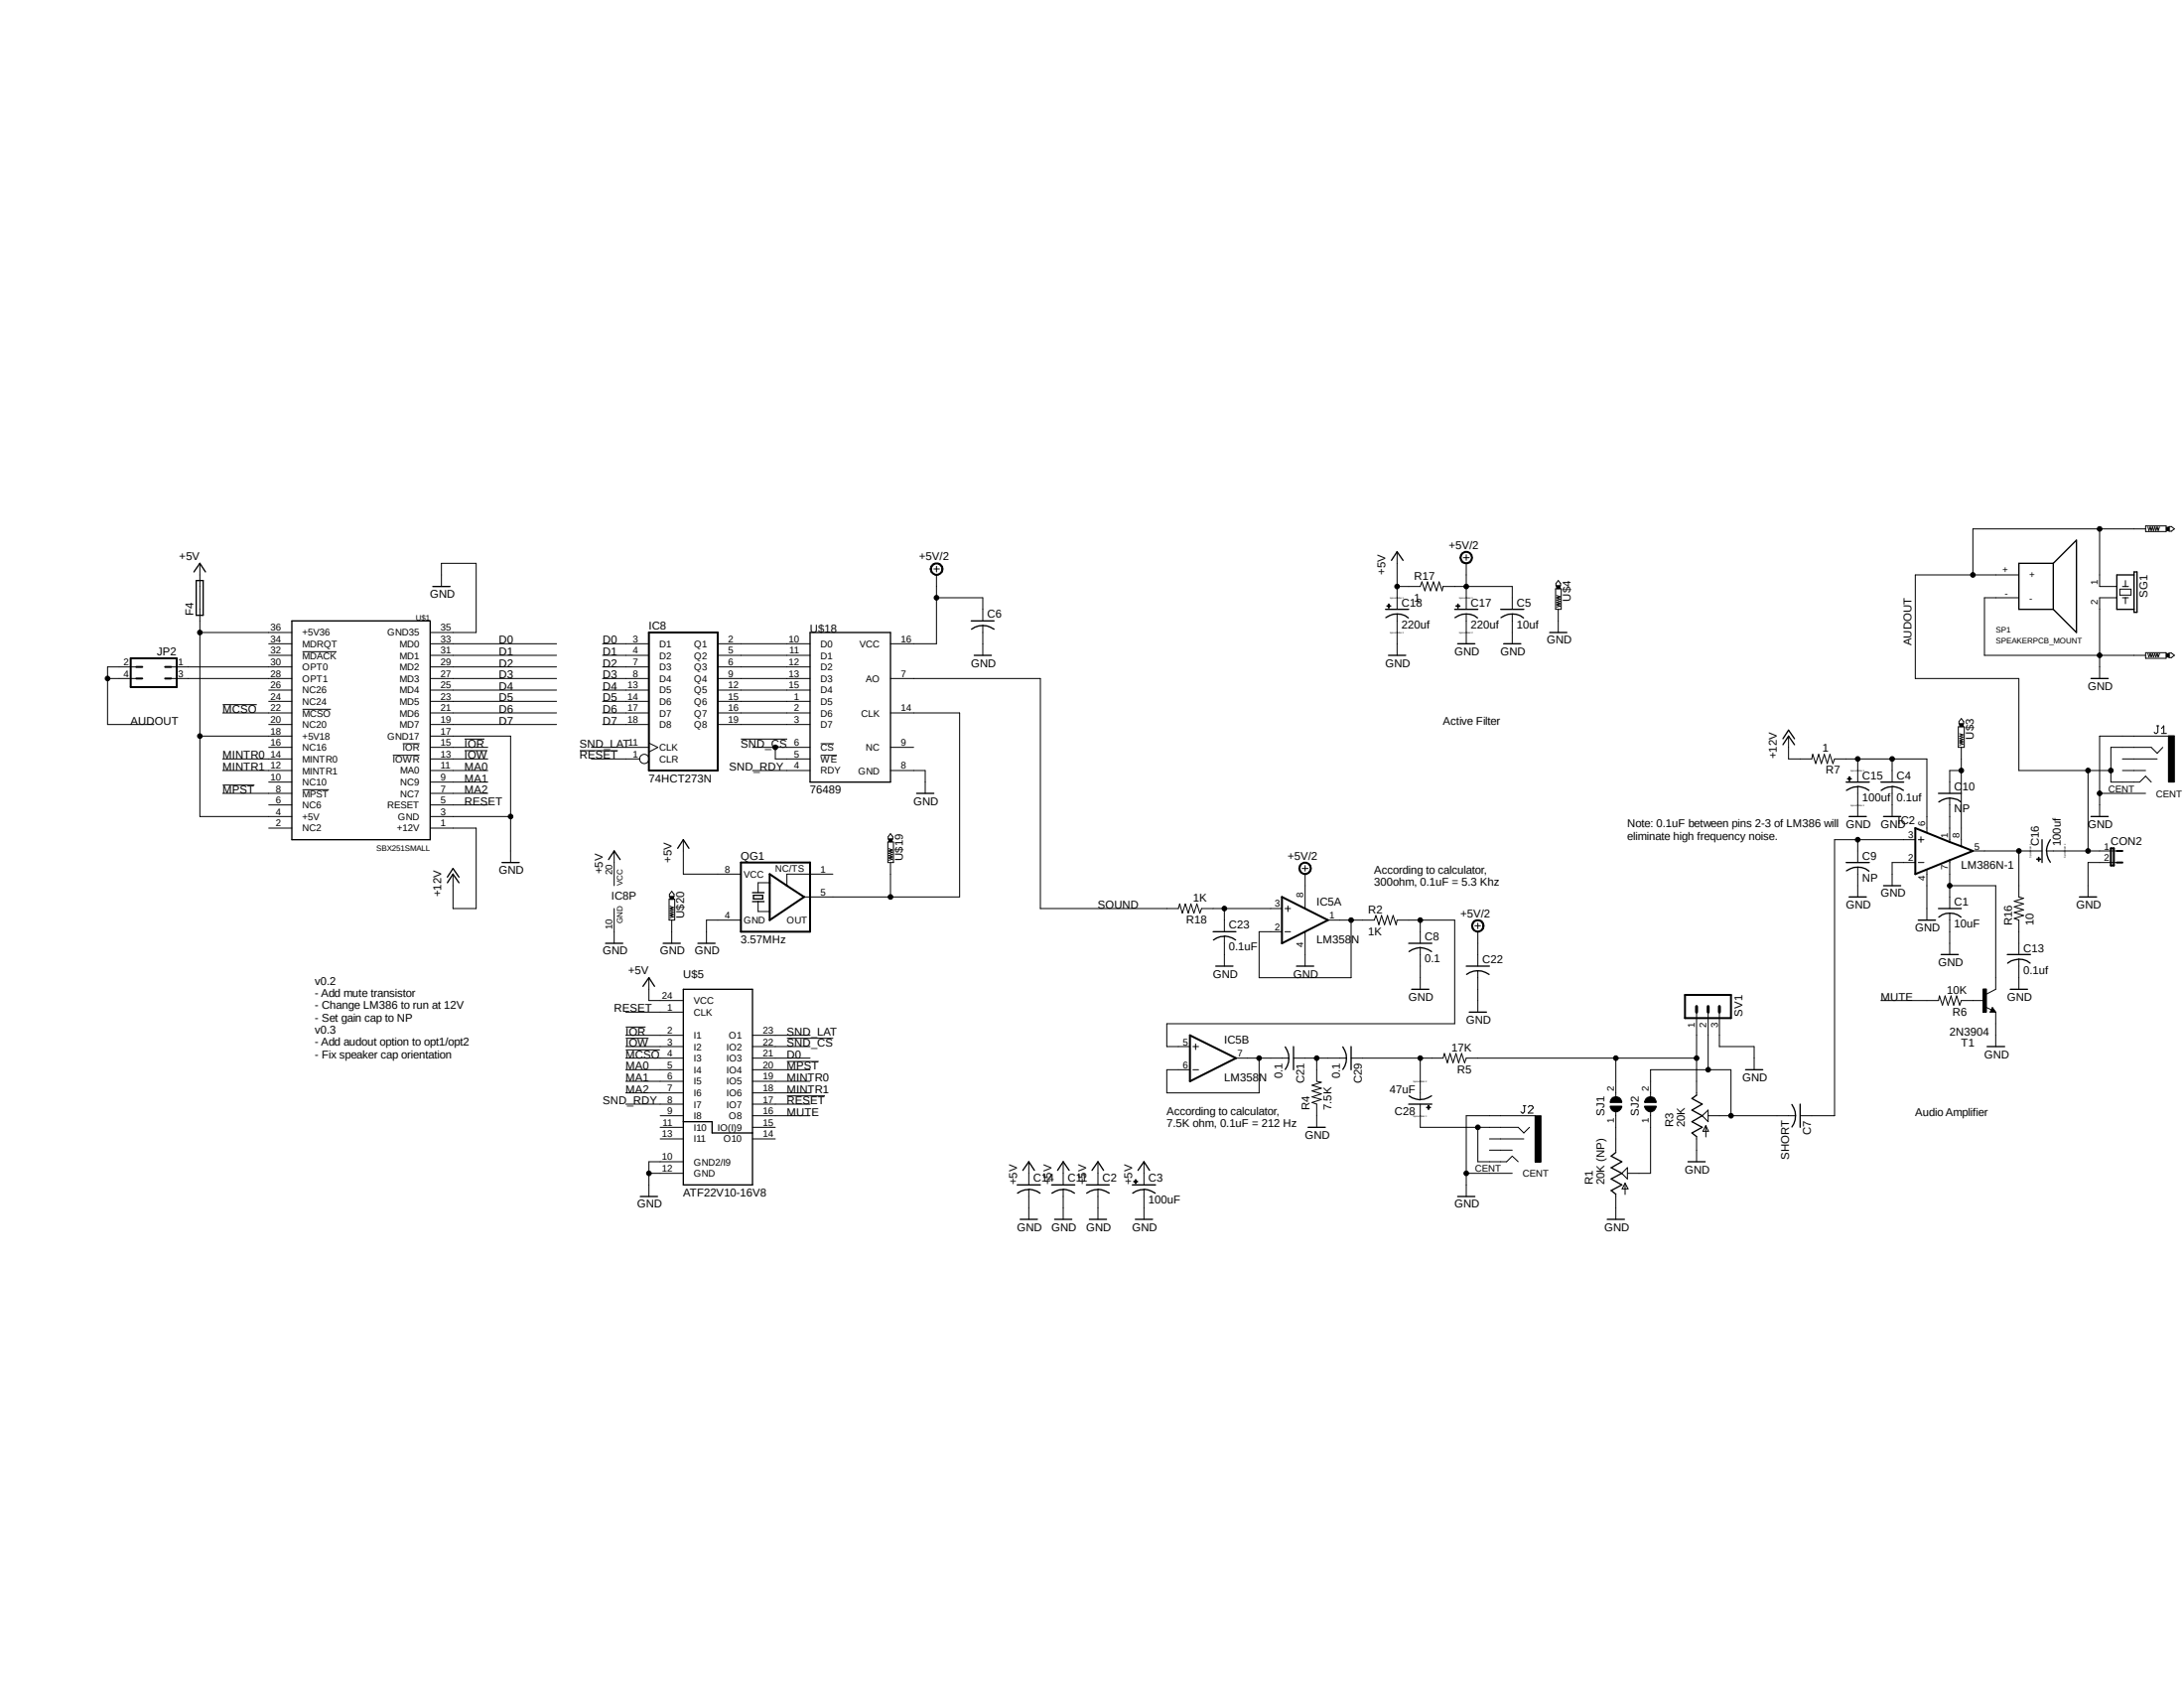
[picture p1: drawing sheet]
<svg xmlns="http://www.w3.org/2000/svg" width="279mm" height="216mm" viewBox="0 0 279 216" stroke-linecap="round" stroke-linejoin="round" font-family="sans-serif">
<path d="M12.7 66.5l266.7 91.3M279.4 66.5l-266.7 91.3" fill="none" stroke="#fff" stroke-width=".13"/>
<g fill="none" stroke="#000" stroke-width=".13">
<path d="M25.6 72.1v32.3h11.7M56.5 75v-2.9h4.4v8.8h-5.9M119.3 72.1a.82 .82 0 0 1 1.3 .4 .82 .82 0 0 1-.6 1.1 .82 .82 0 0 1-1-.8h.2a.67 .67 0 0 1 .9-.6 .67 .67 0 0 1 .2 1.1 .67 .67 0 0 1-1.1-.2v-.3h-.2l.1-.4zM119.5 72.8h.7M119.8 73.5v8.8h-5.9M119.8 76.5h5.9v2.9M119.8 72.4v.8M177.4 77.5h.5v.1h-.5zM177.6 77.3h.1v.5h-.1zM178.7 70.6v7.3M178.7 78.5v5.3M178.7 75h3l.2-.6 .4 1.2 .3-1.2 .4 1.2 .4-1.2 .4 1.2 .3-1.2 .4 1.2 .1-.6h8.9v2.9"/>
<path d="M186.3 77.5h.5v.1h-.5zM186.5 77.3h.1v.5h-.1zM187.1 70.7a.8 .8 0 0 1 1.2 .3 .8 .8 0 0 1-.5 1.1 .8 .8 0 0 1-1-.8h.1a.67 .67 0 0 1 .8-.6 .67 .67 0 0 1 .5 .9 .67 .67 0 0 1-1 .2l-.3-.5h-.1l.1-.3zM187.2 71.3h.8M187.6 71v.7M187.6 72.1v5.8M187.6 78.5v3.8M193.5 78.5v3.8M199 75.3h.7v2.6h-.7zM199.1 74.9h.5v.4h-.5zM199.1 76.2l.5 .1-.5 .2 .5 .1-.5 .2 .5 .1-.5 .1 .5 .2-.5 .1 .5 .2-.5 .1M199.3 74.3l.3 .3v.3h-.5v-.3z"/>
<path d="M199.3 77.9v3M258.3 73.5h-13.3v13.3h13.3v11.8h11.7M258.3 76.5h-4.4v7.3h20.6M268.6 67.6v7.4h2.2M270.8 76.5h-2.2v10.3M271.2 75.4h1.4v.7h-1.4zM271.5 75h.8M271.5 76.5h.8M271.9 74.3v.7M271.9 76.5v.7M274.5 67.3h2.6v.7h-2.6zM274.5 67.6h-22.1v5.9"/>
<path d="M274.8 67.4l.1 .5 .2-.5 .1 .5 .2-.5 .1 .5 .2-.5 .1 .5 .2-.5 .1 .5 .2-.5M277.2 67.4h.3v.5h-.3zM277.5 67.4h.3l.4 .2-.4 .3h-.3zM13.8 86.8h3.6M17.4 85.3h-3.6v7.4h5.9M21.9 86.8h15.4M21.9 85.3h15.4M25.6 94.1h11.7M25.6 80.9h11.7M28.5 90.1h4.4M28.5 97.1h8.8M28.5 98.6h8.8"/>
<path d="M28.5 91.2h8.8M34.4 95.6h2.9M34.4 92.7h2.9M34.4 89.7h2.9M34.4 88.3h2.9M34.4 83.8h2.9M34.4 82.3h2.9M38.7 90.7h3.6M38.7 83.4h4.4M50.2 96.6h3.5M51.5 95.1h2.2M55 95.6h7.4"/>
<path d="M55 94.1h10.3v16.2M55 97.1h7.4M55 98.6h7.4M55 92.7h16.2M55 91.2h16.2M55 89.7h16.2M55 88.3h16.2M55 86.8h16.2M55 85.3h16.2M55 83.8h16.2M55 82.3h16.2M59.4 96h3"/>
<path d="M59.4 94.5h2.6M74.2 96h4.8M75.6 95.6h7.4M75.6 97.1h6.3M77.1 92.7h5.9M77.1 91.2h5.9M77.1 89.7h5.9M77.1 88.3h5.9M77.1 86.8h5.9M77.1 85.3h5.9M77.1 83.8h5.9M77.1 82.3h5.9"/>
<path d="M83 95l1.2 .6-1.2 .6M91.8 92.7h11.8M91.8 91.2h11.8M91.8 89.7h11.8M91.8 88.3h11.8M91.8 86.8h11.8M91.8 85.3h11.8M91.8 83.8h11.8M91.8 82.3h11.8M94.8 94.5h5.9M96.3 95.6h7.3M96.3 98.6h7.3"/>
<path d="M99.2 95.6v1.5h4.4M105 96.6h2.1M105 95.1h1.7M113.9 95.6h3M113.9 98.6h4.5v2.9M113.9 86.8h19.2v29.4h17.6l.2-.6 .4 1.2 .3-1.2 .4 1.2 .4-1.2 .3 1.2 .4-1.2 .4 1.2 .2-.6h10.3M113.9 91.2h8.9v23.5h-19.9M125.7 80v3.8M228.8 94.1v3h3l.1-.6 .4 1.2 .4-1.2 .3 1.2 .4-1.2 .4 1.2 .3-1.2 .4 1.2 .2-.6h11.8v9.4M236.3 99.6h.6v.1h-.6zM236.6 99.4v.5zM237.7 97.1v2.9"/>
<path d="M242.1 97.1v2.9M250.5 93h.8v2.6h-.8zM250.7 92.6h.4v.3h-.4zM250.7 93.9l.4 .1-.4 .1 .4 .2-.4 .1 .4 .2-.4 .1 .4 .2-.4 .1 .4 .2-.4 .1M250.9 95.6v12.6M250.9 98.6h-1.5v2.9M250.9 91.9l.3 .4v.3h-.6v-.3zM267.1 98.6v10.2M271.5 97.1h4.5M271.5 98.6h3M274.5 83.5h2.6v.7h-2.6zM274.8 83.6l.1 .4 .2-.4 .1 .4 .2-.4 .1 .4 .2-.4 .1 .4 .2-.4 .1 .4 .2-.4"/>
<path d="M275.9 92.8h.3M276.1 92.8v.8l-.2 .2h-.2l-.1-.2M276.5 93.8h.7M276.5 93.2l.3-.4v1M276.7 95.6l-.7 .8-.8-.8h-5.2v4.4h3.7l.8-.7 .7 .7M277.2 83.6h.3v.4h-.3zM277.4 94.1h.8v5.9h-.8zM277.4 94.1h-8.8v10.3M277.5 83.5h.3l.4 .3-.4 .3h-.3zM28.5 100.4h4.1M28.5 101.5h8.8M34.4 100h2.9"/>
<path d="M34.4 105.9h2.9M34.4 103h2.9M38.7 101h3.4M55 100h7.4M55 101.5h7.4M55 105.9h5.9v10.3h-2.9v-4.4M55 104.4h10.3M55 103h7.4M78.6 108.8v4.5M78.6 116.2v4.4M85.6 115h.7v2.7h-.7zM85.7 114.7h.4v.3h-.4z"/>
<path d="M85.7 115.9l.4 .2-.4 .1 .4 .2-.4 .1 .4 .2-.4 .1 .4 .2-.4 .1 .4 .2-.4 .1M85.9 114l.3 .4v.3h-.6v-.3zM85.9 117.7v2.9M87.4 107.4v4.4h7.4M94.8 117.7h-4.4v2.9M97 115.3v1.3h1.5M98.5 112.9h-1.5v1.3M106.6 111.8h-5.9v1.5M113.6 107.7h.7v2.6h-.7zM113.7 107.3h.4v.4h-.4zM113.7 108.5l.5 .2-.5 .1 .5 .2-.5 .1 .5 .2-.5 .1 .5 .2-.5 .1 .5 .2-.5 .1M113.9 106.6l.3 .4v.3h-.6v-.3z"/>
<path d="M113.9 110.3v4.4M156.6 116.2v3M156.6 119.8v3.8M164.4 116.2h.7M164.4 119.2h.7M164.8 115.9v.7M166.5 110.4a.8 .8 0 0 1 1.2 .3 .8 .8 0 0 1-.6 1.2 .8 .8 0 0 1-.9-.8h.1a.67 .67 0 0 1 .8-.7 .67 .67 0 0 1 .5 .9 .67 .67 0 0 1-1.1 .3l-.2-.5h-.1v-.4zM166.6 111.1h.7M167 110.7v.7M167 111.8v4.4M167 119.2v4.4M169.9 117.7h5.9l.2-.6 .4 1.2 .3-1.2 .4 1.2 .4-1.2 .3 1.2 .4-1.2 .4 1.2 .1-.6h7.4v13.2h-36.8v3h2.9"/>
<path d="M172.8 117.7v7.4h-11.7v-5.9h2.9M181.7 117.7v2.9M188.6 117.8a.81 .81 0 0 1 1.2 .2 .81 .81 0 0 1-.5 1.2 .81 .81 0 0 1-1-.8h.1a.67 .67 0 0 1 .8-.6 .67 .67 0 0 1 .4 .9 .67 .67 0 0 1-1 .3l-.2-.6h-.1v-.3zM188.7 118.4h.7M189.1 118.1v.7M189.1 119.2v4.4M237.7 100.6v3.8M237.7 107.4v2.9M237.7 110.9v3.8M242.1 100.6v3.8M245 107.4h-10.3v35.3h-4.4M245 110.3h-2.9v3"/>
<path d="M245.4 107.4h.7M245.4 110.3h.7M245.7 107v.7M246.5 111.3v6.4M249.4 102.1v5.6M249.4 110v6.2M249.4 116.8v5.3M249.4 113.3h5.9v13.2l-1.1 .6M252.4 108.8h8.8M258.3 108.8v5.9l.6 .2-1.2 .4 1.2 .3-1.2 .4 1.2 .4-1.2 .3 1.2 .4-1.2 .4 .6 .2v4.4M260.6 109.9h.5h-.5zM260.8 109.6h.1v.6h-.1z"/>
<path d="M261.8 108.8h9M268.6 101.5h5.9M270.8 110.3h-3.7v4.4M80.1 131.4h2.5M80.1 132.8h2.9M80.1 134.3h4.3M80.1 133.9h7.3M80.1 136.8h7.3M80.1 135.3h7.3M80.1 129.5h7.3M80.1 132.4h7.3M80.1 138.3h7.3"/>
<path d="M80.1 139.8h7.3M83 125.1v2.9h4.4M96.3 133.9h7.3M96.3 136.8h7.3M96.3 135.3h7.3M96.3 132.4h7.3M96.3 138.3h7.3M96.3 139.8h7.3M100.7 132.8h5.9M100.7 135.8h4M152.6 133.9h.7M152.6 136.8h.7"/>
<path d="M153 133.5v.7M158.1 135.3h6.8M161.1 135.3v4.5h-11.8v-3h2.9M165.5 135.3h6.8M168.4 135.3v3l.6 .1-1.1 .4 1.1 .4-1.1 .3 1.1 .4-1.1 .4 1.1 .3-1.1 .4 .5 .2v3M172.8 135.3h11.8l.2-.6 .4 1.2 .3-1.2 .4 1.2 .4-1.2 .3 1.2 .4-1.2 .4 1.2 .2-.6h29.4M181.7 121.2v5.3M181.7 135.3v5.3M189.1 124.2v5.3M206.7 135.3v5M217 129.5v10.6M218.5 129.5v7.3"/>
<path d="M220 129.5v4.4h4.4v2.9M240.6 128h7.4l.1-.6 .4 1.2 .3-1.2 .4 1.2 .4-1.2 .3 1.2 .4-1.2 .4 1.2 .2-.6h3M253.7 126.5h.4v3h-.4zM254 128.8l.8 .4M254.9 128.9l.4 .6h-.7zM255.3 129.5v4.4M258.3 122.7v3.8M80.1 141.2h7.3M83 150.1h4.4M84.5 142.7h2.9M84.5 144.2h2.9M84.5 145.7h2.9"/>
<path d="M87.4 148.6h-4.4v4.4M96.3 142.7h7.3M96.3 144.2h2.9M96.3 145.7h2.9M96.3 141.2h7.3M100.7 140.2h4.8M131.6 148.6v3M131.6 152.1v3.9M136 148.6v3M136 152.1v3.9M140.5 148.6v3M140.5 152.1v3.9"/>
<path d="M145 151.1h.5v.1h-.5zM145.2 150.9h.1v.5h-.1zM146.3 148.6v3M146.3 152.1v3.9M181.7 141.2v3h12.5l.7 .7 .8-.7M182.5 141.6h.5v.1h-.5zM182.7 141.4h.1v.5h-.1zM187.6 150.1h5.9M189.1 144.2v4.4h3.6l.8-.7 .7 .7M190.5 145.7h4.4M190.5 147.1h3M194.9 141.4h.3"/>
<path d="M195 141.4v.8l-.1 .2-.3-.2M195.5 141.6l.2-.2h.3l.1 .3-.6 .7h.6M196.4 142.7h.7v5.9h-.7zM196.4 142.7h-8.8v10.3M206 141.5h1.5a.74 .74 0 0 1-.8 .7 .74 .74 0 0 1-.7-.7zM206.3 140.4a.76 .76 0 0 1 1.2 .6h-1.5l.1-.4zM206.7 142.2v5.2M206.7 152.7v3.3M207.5 150.1l.7-.7v1.4zM207.9 151.3v1.5M207.9 151.3l.4 .8h-.8zM210.4 141.5h1.5a.74 .74 0 0 1-.8 .7 .74 .74 0 0 1-.7-.7z"/>
<path d="M210.5 140.6a.75 .75 0 0 1 .9-.3 .75 .75 0 0 1 .5 .7h-1.5zM211.2 142.2v7.9h-3M211.2 140.3v-3.5h10.2v5.9M217 145.4v3.2M217.8 142.7l.7-.7v1.5zM218.2 144v1.4M218.2 144l.4 .7h-.8zM218.5 142.7h11.2"/>
<circle cx="119.8" cy="76.5" r=".3"/>
<circle cx="178.7" cy="75" r=".3"/>
<circle cx="187.6" cy="75" r=".3"/>
<circle cx="252.4" cy="73.5" r=".3"/>
<circle cx="268.6" cy="67.6" r=".3"/>
<circle cx="13.8" cy="86.8" r=".3"/>
<circle cx="25.6" cy="80.9" r=".3"/>
<circle cx="25.6" cy="94.1" r=".3"/>
<circle cx="82.4" cy="97.1" r=".6"/>
<circle cx="99.2" cy="95.6" r=".3"/>
<circle cx="237.7" cy="97.1" r=".3"/>
<circle cx="242.1" cy="97.1" r=".3"/>
<circle cx="250.9" cy="98.6" r=".3"/>
<circle cx="267.1" cy="98.6" r=".3"/>
<circle cx="268.6" cy="83.8" r=".3"/>
<circle cx="270" cy="98.6" r=".3"/>
<circle cx="65.3" cy="104.4" r=".3"/>
<circle cx="113.9" cy="114.7" r=".3"/>
<circle cx="156.6" cy="116.2" r=".3"/>
<circle cx="172.8" cy="117.7" r=".3"/>
<circle cx="181.7" cy="117.7" r=".3"/>
<circle cx="237.7" cy="107.4" r=".3"/>
<circle cx="249.4" cy="113.3" r=".3"/>
<circle cx="258.3" cy="108.8" r=".3"/>
<circle cx="267.1" cy="108.8" r=".3"/>
<circle cx="268.6" cy="101.5" r=".3"/>
<circle cx="161.1" cy="135.3" r=".3"/>
<circle cx="168.4" cy="135.3" r=".3"/>
<circle cx="181.7" cy="135.3" r=".3"/>
<circle cx="206.7" cy="135.3" r=".3"/>
<circle cx="217" cy="135.3" r=".3"/>
<circle cx="218.5" cy="136.8" r=".3"/>
<circle cx="83" cy="150.1" r=".3"/>
<circle cx="187.6" cy="150.1" r=".3"/>
<circle cx="189.1" cy="144.2" r=".3"/>
<circle cx="221.4" cy="142.7" r=".3"/>
</g>
<g fill="none" stroke="#000" stroke-width=".17">
<path d="M24.8 73.2l.8-1.1 .7 1.1M25.1 74.3h.9v4.4h-.9zM37.3 79.4h17.7v28h-17.7zM55.4 75h2.2M124.2 79.4h3M177.2 77.9h3M177.3 79a2.37 2.37 0 0 1 2.9 0M178 71.7l.7-1.1 .8 1.1M186.1 77.9h3M186.1 79a2.37 2.37 0 0 1 2.9 0M192 77.9h2.9M192 79a2.37 2.37 0 0 1 2.9 0"/>
<path d="M262.7 72.1h-4.4v5.8h4.4M262.7 72.1v5.8M262.7 72.1l2.9-3v11.8l-2.9-3M273 73.5h-2.2v4.4h2.2M273 73.2h.4v5.1h-.4zM103.6 80.9h10.3v19.1h-10.3zM124.3 80.5a2.46 2.46 0 0 1 2.9 0M124.6 83.8h2.2M177.6 83.8h2.2M186.5 82.3h2.2M192.4 82.3h2.2M198.2 80.9h2.2"/>
<path d="M228.1 95.2l.7-1.1 .8 1.1M228.1 94.5l.7-1.1 .8 1.1M267.5 86.8h2.2M57.2 112.9l.8-1.1 .7 1.1M57.2 112.2l.8-1.1 .7 1.1M64.2 110.3h2.2M77.9 109.9l.7-1.1 .7 1.1M86.7 108.5l.7-1.1 .7 1.1M96.3 115.3h1.4M96.3 114.2h1.4M96.4 114.5h1.2v.5h-1.2zM117.3 101.5h2.2"/>
<path d="M155.2 119.2h2.9M156.6 119.7l1 .3 .5 .2M156.6 119.8h-.5l-.9 .4M236.2 100h2.9M236.2 110.3h2.9M236.2 111.4a2.37 2.37 0 0 1 2.9 0M236.6 104.4h2.2M236.6 114.7h2.2M237.7 100.6l1 .2 .4 .3M237.7 100.6l-.5 .1-1 .4M240.6 100h2.9M241 113.3h2.2"/>
<path d="M241 104.4h2.2M242.1 100.6l1 .2 .4 .3M242.1 100.6l-.5 .1-.9 .4M245.4 117.7h2.2M248 116.2h2.9M248 101.5h2.9M248 117.3a2.23 2.23 0 0 1 2.9 0M248 102.6a2.23 2.23 0 0 1 2.9 0M261.2 107.4v2.9M261.8 108.8l.1 .5 .4 1M262.3 107.4l-.4 .9-.1 .5M266 114.7h2.2"/>
<path d="M267.5 104.4h2.2M77.5 120.6h2.2M82.3 126.2l.7-1.1 .7 1.1M84.8 120.6h2.2M87.4 126.5h8.9v25.1h-8.9zM89.3 120.6h2.2M155.5 123.6h2.2M164.4 133.9a2.46 2.46 0 0 1 0 2.9M165.5 133.9v2.9M165.9 123.6h2.2M171.8 133.9a2.46 2.46 0 0 1 0 2.9M172.8 133.9v2.9"/>
<path d="M180.2 120.6h3M180.3 121.7a2.29 2.29 0 0 1 2.8 0M180.6 126.5h2.2M187.6 123.6h2.9M187.6 124.6a2.46 2.46 0 0 1 2.9 0M188 129.5h2.2M223.3 136.8h2.2M248.3 122.1h2.2M254.2 133.9h2.3M254.9 129.2l.1 .1h-.2l.1-.3 .3 .4h-.4M256.8 122.1h3M256.8 123.2a2.29 2.29 0 0 1 2.9 0"/>
<path d="M257.2 126.5h2.2M81.9 153h2.2M87.4 143.5h3.7v1.4h5.2M130.1 151.6h3M130.5 156h2.2M130.9 149.7l.7-1.1 .7 1.1M131.6 152.1l1 .3 .5 .2M131.6 152.1l-.5 .1-.9 .4M134.5 151.6h3M134.9 156h2.2M135.3 149.7l.7-1.1 .8 1.1M136 152.1l1 .3 .5 .2"/>
<path d="M136 152.1l-.5 .1-.9 .4M139 151.6h2.9M139.4 156h2.2M139.7 149.7l.8-1.1 .7 1.1M140.5 152.1l.5 .1 .9 .4M140.5 152.1l-.5 .1-1 .4M144.9 151.6h2.9M145.2 156h2.2M145.6 149.7l.7-1.1 .8 1.1M146.3 152.1l.6 .1 .9 .4M146.3 152.1l-.5 .1-.9 .4M167.3 144.2h2.2"/>
<path d="M180.2 141.2h3M180.3 140.2l.4 .2 1 .3M183.1 140.2l-.9 .4h-.5M186.5 153h2.2M205.6 156h2.2M206.7 147.4l-.6 .5 1.4 .7-1.4 .8 1.4 .7-1.4 .7 1.4 .8-1.4 .7 .6 .4M215.9 148.6h2.2M217 140.1l-.5 .4 1.3 .7-1.3 .8 1.3 .7-1.3 .8 1.3 .7-1.3 .7 .5 .5M229.2 141.3a2.46 2.46 0 0 1 0 2.8M230.3 141.2v3"/>
</g>
<g fill="#000">
<path d="M119.3 72.1a.82 .82 0 0 1 1.3 .4 .82 .82 0 0 1-.6 1.1 .82 .82 0 0 1-1-.8h.2a.67 .67 0 0 1 .9-.6 .67 .67 0 0 1 .2 1.1 .67 .67 0 0 1-1.1-.2v-.3h-.2l.1-.4z" fill-rule="evenodd"/>
<path d="M177.4 77.5h.5v.1h-.5z" fill-rule="evenodd"/>
<path d="M177.6 77.3h.1v.5h-.1z" fill-rule="evenodd"/>
<path d="M186.3 77.5h.5v.1h-.5z" fill-rule="evenodd"/>
<path d="M186.5 77.3h.1v.5h-.1z" fill-rule="evenodd"/>
<path d="M187.1 70.7a.8 .8 0 0 1 1.2 .3 .8 .8 0 0 1-.5 1.1 .8 .8 0 0 1-1-.8h.1a.67 .67 0 0 1 .8-.6 .67 .67 0 0 1 .5 .9 .67 .67 0 0 1-1 .2l-.3-.5h-.1l.1-.3z" fill-rule="evenodd"/>
<path d="M199.1 74.9h.5v.4h-.5z" fill-rule="evenodd"/>
<path d="M277.2 67.4h.3v.5h-.3z" fill-rule="evenodd"/>
<path d="M236.3 99.6h.6v.1h-.6z" fill-rule="evenodd"/>
<path d="M236.6 99.4v.5z" fill-rule="evenodd"/>
<path d="M250.7 92.6h.4v.3h-.4z" fill-rule="evenodd"/>
<path d="M277.2 83.6h.3v.4h-.3z" fill-rule="evenodd"/>
<path d="M277.4 94.1h.8v5.9h-.8z" fill-rule="evenodd"/>
<path d="M85.7 114.7h.4v.3h-.4z" fill-rule="evenodd"/>
<path d="M113.7 107.3h.4v.4h-.4z" fill-rule="evenodd"/>
<path d="M166.5 110.4a.8 .8 0 0 1 1.2 .3 .8 .8 0 0 1-.6 1.2 .8 .8 0 0 1-.9-.8h.1a.67 .67 0 0 1 .8-.7 .67 .67 0 0 1 .5 .9 .67 .67 0 0 1-1.1 .3l-.2-.5h-.1v-.4z" fill-rule="evenodd"/>
<path d="M188.6 117.8a.81 .81 0 0 1 1.2 .2 .81 .81 0 0 1-.5 1.2 .81 .81 0 0 1-1-.8h.1a.67 .67 0 0 1 .8-.6 .67 .67 0 0 1 .4 .9 .67 .67 0 0 1-1 .3l-.2-.6h-.1v-.3z" fill-rule="evenodd"/>
<path d="M260.6 109.9h.5h-.5z" fill-rule="evenodd"/>
<path d="M260.8 109.6h.1v.6h-.1z" fill-rule="evenodd"/>
<path d="M145 151.1h.5v.1h-.5z" fill-rule="evenodd"/>
<path d="M145.2 150.9h.1v.5h-.1z" fill-rule="evenodd"/>
<path d="M182.5 141.6h.5v.1h-.5z" fill-rule="evenodd"/>
<path d="M182.7 141.4h.1v.5h-.1z" fill-rule="evenodd"/>
<path d="M196.4 142.7h.7v5.9h-.7z" fill-rule="evenodd"/>
<path d="M206.3 140.4a.76 .76 0 0 1 1.2 .6h-1.5l.1-.4z" fill-rule="evenodd"/>
<path d="M206 141.5h1.5a.74 .74 0 0 1-.8 .7 .74 .74 0 0 1-.7-.7z" fill-rule="evenodd"/>
<path d="M210.5 140.6a.75 .75 0 0 1 .9-.3 .75 .75 0 0 1 .5 .7h-1.5z" fill-rule="evenodd"/>
<path d="M210.4 141.5h1.5a.74 .74 0 0 1-.8 .7 .74 .74 0 0 1-.7-.7z" fill-rule="evenodd"/>
<circle cx="119.8" cy="76.5" r=".3"/>
<circle cx="178.7" cy="75" r=".3"/>
<circle cx="187.6" cy="75" r=".3"/>
<circle cx="252.4" cy="73.5" r=".3"/>
<circle cx="268.6" cy="67.6" r=".3"/>
<circle cx="13.8" cy="86.8" r=".3"/>
<circle cx="25.6" cy="80.9" r=".3"/>
<circle cx="25.6" cy="94.1" r=".3"/>
<circle cx="99.2" cy="95.6" r=".3"/>
<circle cx="237.7" cy="97.1" r=".3"/>
<circle cx="242.1" cy="97.1" r=".3"/>
<circle cx="250.9" cy="98.6" r=".3"/>
<circle cx="267.1" cy="98.6" r=".3"/>
<circle cx="268.6" cy="83.8" r=".3"/>
<circle cx="270" cy="98.6" r=".3"/>
<circle cx="65.3" cy="104.4" r=".3"/>
<circle cx="113.9" cy="114.7" r=".3"/>
<circle cx="156.6" cy="116.2" r=".3"/>
<circle cx="172.8" cy="117.7" r=".3"/>
<circle cx="181.7" cy="117.7" r=".3"/>
<circle cx="237.7" cy="107.4" r=".3"/>
<circle cx="249.4" cy="113.3" r=".3"/>
<circle cx="258.3" cy="108.8" r=".3"/>
<circle cx="267.1" cy="108.8" r=".3"/>
<circle cx="268.6" cy="101.5" r=".3"/>
<circle cx="161.1" cy="135.3" r=".3"/>
<circle cx="168.4" cy="135.3" r=".3"/>
<circle cx="181.7" cy="135.3" r=".3"/>
<circle cx="206.7" cy="135.3" r=".3"/>
<circle cx="217" cy="135.3" r=".3"/>
<circle cx="218.5" cy="136.8" r=".3"/>
<circle cx="83" cy="150.1" r=".3"/>
<circle cx="187.6" cy="150.1" r=".3"/>
<circle cx="189.1" cy="144.2" r=".3"/>
<circle cx="221.4" cy="142.7" r=".3"/>
</g>
<g fill="none" stroke="#000" stroke-width=".25">
<path d="M16.7 84.2h5.9v3.7h-5.9zM17.4 85.3h.8M17.4 86.8h.8M21.1 85.3h.8M21.1 86.8h.8M83 80.9h8.8v17.7h-8.8zM94.8 110.3h8.8v8.9h-8.8zM98.5 111.8l4.4 2.9-4.4 3zM164 114.7l5.9 3-5.9 2.9zM245 105.9l7.4 2.9-7.4 3zM270 108.5h.4v2.2h-.4zM270.8 108.8h.7"/>
<path d="M270.8 110.3h.7M152.2 132.4l5.9 2.9-5.9 3zM215.6 127.3h5.8v2.9h-5.8z"/>
</g>
<path d="M217 128.7v.8M218.5 128.7v.8M220 128.7v.8" fill="none" stroke="#000" stroke-width=".38"/>
<path d="M253.9 126.5v3" fill="none" stroke="#000" stroke-width=".42"/>
<g font-size="1.4">
<text x="22.9" y="71.6">+5V</text>
<text x="117.6" y="71.7">+5V/2</text>
<text x="185.4" y="70.2">+5V/2</text>
<text x="55" y="76.5">GND</text>
<text x="177.2" y="73.5" transform="rotate(-90 177.2 73.5)">+5V</text>
<text x="179.3" y="77.6">C18</text>
<text x="180.9" y="76.9">1</text>
<text x="180.9" y="74.1">R17</text>
<text x="188.2" y="77.6">C17</text>
<text x="194.1" y="77.6">C5</text>
<text x="201" y="76.9" transform="rotate(-90 201 76.9)">U$4</text>
<text x="274.7" y="76.4" transform="rotate(-90 274.7 76.4)">SG1</text>
<text x="20.1" y="83.8">JP2</text>
<text x="24.8" y="78.7" transform="rotate(-90 24.8 78.7)">F4</text>
<text x="63.8" y="82.3">D0</text>
<text x="63.8" y="83.8">D1</text>
<text x="77.1" y="82.3">D0</text>
<text x="77.1" y="83.8">D1</text>
<text x="83" y="80.5">IC8</text>
<text x="103.6" y="80.9">U$18</text>
<text x="126.3" y="79">C6</text>
<text x="179.3" y="80.4">220uf</text>
<text x="186.1" y="83.8">GND</text>
<text x="188.2" y="80.4">220uf</text>
<text x="192" y="83.8">GND</text>
<text x="194.1" y="80.4">10uf</text>
<text x="197.9" y="82.3">GND</text>
<text x="244.6" y="82.6" transform="rotate(-90 244.6 82.6)">AUDOUT</text>
<text x="63.8" y="85.3">D2</text>
<text x="63.8" y="86.8">D3</text>
<text x="63.8" y="88.3">D4</text>
<text x="63.8" y="89.7">D5</text>
<text x="77.1" y="85.3">D2</text>
<text x="77.1" y="86.8">D3</text>
<text x="77.1" y="88.3">D4</text>
<text x="77.1" y="89.7">D5</text>
<text x="124.2" y="85.3">GND</text>
<text x="177.2" y="85.3">GND</text>
<text x="267.1" y="88.3">GND</text>
<text x="16.7" y="92.7">AUDOUT</text>
<text x="28.5" y="91.2">MCSO</text>
<text x="59.4" y="95.6">IOR</text>
<text x="63.8" y="92.7">D7</text>
<text x="63.8" y="91.2">D6</text>
<text x="74.2" y="95.6">SND_LAT</text>
<text x="77.1" y="92.7">D7</text>
<text x="77.1" y="91.2">D6</text>
<text x="94.8" y="95.6">SND_CS</text>
<text x="184.6" y="92.7">Active Filter</text>
<text x="252.5" y="94.6" transform="rotate(-90 252.5 94.6)">U$3</text>
<text x="28.5" y="101.5">MPST</text>
<text x="28.5" y="97.1">MINTR0</text>
<text x="28.5" y="98.6">MINTR1</text>
<text x="59.4" y="97.1">IOW</text>
<text x="59.4" y="98.6">MA0</text>
<text x="59.4" y="100">MA1</text>
<text x="59.4" y="101.5">MA2</text>
<text x="74.2" y="97.1">RESET</text>
<text x="83" y="100">74HCT273N</text>
<text x="93.3" y="98.6">SND_RDY</text>
<text x="103.6" y="101.5">76489</text>
<text x="227.3" y="97.1" transform="rotate(-90 227.3 97.1)">+12V</text>
<text x="233.2" y="96.2">1</text>
<text x="233.6" y="99">R7</text>
<text x="238.3" y="99.7">C15</text>
<text x="242.7" y="99.7">C4</text>
<text x="250" y="101.1">C10</text>
<text x="59.4" y="103">RESET</text>
<text x="116.9" y="103">GND</text>
<text x="208.2" y="105.8">Note: 0.1uF between pins 2-3 of LM386 will GND</text>
<text x="208.2" y="107.4">eliminate high frequency noise.</text>
<text x="238.3" y="102.4">100uf 0.1uf</text>
<text x="240.6" y="105.9">GND</text>
<text x="242.8" y="105.5">IC2</text>
<text x="250" y="103.9">NP</text>
<text x="267.1" y="105.9">GND</text>
<text x="63.8" y="111.8">GND</text>
<text x="77.1" y="111.8" transform="rotate(-90 77.1 111.8)">+5V</text>
<text x="85.9" y="110.3" transform="rotate(-90 85.9 110.3)">+5V</text>
<text x="94.8" y="109.9">QG1</text>
<text x="115.5" y="110.1" transform="rotate(-90 115.5 110.1)">U$19</text>
<text x="164.8" y="109.9">+5V/2</text>
<text x="175.8" y="111.7">According to calculator,</text>
<text x="175.8" y="113.3">300ohm, 0.1uF = 5.3 Khz</text>
<text x="238.3" y="112.8">NP</text>
<text x="238.3" y="109.9">C9</text>
<text x="250.9" y="111.1">LM386N-1</text>
<text x="260.9" y="108.2" transform="rotate(-90 260.9 108.2)">C16</text>
<text x="263.7" y="108.2" transform="rotate(-90 263.7 108.2)">100uf</text>
<text x="270" y="108.1">CON2</text>
<text x="56.5" y="114.7" transform="rotate(-90 56.5 114.7)">+12V</text>
<text x="78.2" y="115.1">IC8P</text>
<text x="87.5" y="117.5" transform="rotate(-90 87.5 117.5)">U$20</text>
<text x="140.5" y="116.2">SOUND</text>
<text x="151.8" y="118.1">R18</text>
<text x="152.7" y="115.3">1K</text>
<text x="157.2" y="118.8">C23</text>
<text x="168.4" y="115.9">IC5A</text>
<text x="175" y="119.6">1K</text>
<text x="175" y="116.8">R2</text>
<text x="186.9" y="117.3">+5V/2</text>
<text x="236.2" y="116.2">GND</text>
<text x="240.6" y="114.7">GND</text>
<text x="245" y="119.2">GND</text>
<text x="250" y="118.7">10uF</text>
<text x="250" y="115.9">C1</text>
<text x="257.4" y="118.4" transform="rotate(-90 257.4 118.4)">R16</text>
<text x="260.2" y="118.4" transform="rotate(-90 260.2 118.4)">10</text>
<text x="265.6" y="116.2">GND</text>
<text x="40.3" y="125.9">v0.2</text>
<text x="77.1" y="122.1">GND</text>
<text x="80.4" y="124.6">+5V</text>
<text x="84.5" y="122.1">GND</text>
<text x="87.4" y="125.1">U$5</text>
<text x="88.9" y="122.1">GND</text>
<text x="94.8" y="120.6">3.57MHz</text>
<text x="155.2" y="125.1">GND</text>
<text x="157.2" y="121.6">0.1uF</text>
<text x="165.5" y="125.1">GND</text>
<text x="168.4" y="120.6">LM358N</text>
<text x="182.3" y="123.1">0.1</text>
<text x="182.3" y="120.3">C8</text>
<text x="189.7" y="123.2">C22</text>
<text x="248" y="123.6">GND</text>
<text x="258.9" y="124.5">0.1uf</text>
<text x="258.9" y="121.8">C13</text>
<text x="40.3" y="127.5">- Add mute transistor</text>
<text x="40.3" y="129.1">- Change LM386 to run at 12V</text>
<text x="40.3" y="130.6">- Set gain cap to NP</text>
<text x="78.6" y="129.5">RESET</text>
<text x="180.2" y="128">GND</text>
<text x="187.6" y="130.9">GND</text>
<text x="222.9" y="130" transform="rotate(-90 222.9 130)">SV1</text>
<text x="240.6" y="128">MUTE</text>
<text x="249.1" y="127.1">10K</text>
<text x="249.8" y="129.9">R6</text>
<text x="256.8" y="128">GND</text>
<text x="40.3" y="132.2">v0.3</text>
<text x="40.3" y="133.8">- Add audout option to opt1/opt2</text>
<text x="40.3" y="135.3">- Fix speaker cap orientation</text>
<text x="80.1" y="132.4">IOR</text>
<text x="80.1" y="133.9">IOW</text>
<text x="80.1" y="135.3">MCSO</text>
<text x="80.1" y="136.8">MA0</text>
<text x="100.7" y="136.8">MPST</text>
<text x="100.7" y="133.9">SND_CS</text>
<text x="100.7" y="135.3">D0</text>
<text x="100.7" y="132.4">SND_LAT</text>
<text x="156.6" y="133.5">IC5B</text>
<text x="164.1" y="137.9" transform="rotate(-90 164.1 137.9)">0.1</text>
<text x="171.4" y="137.9" transform="rotate(-90 171.4 137.9)">0.1</text>
<text x="185.7" y="134.5">17K</text>
<text x="186.4" y="137.2">R5</text>
<text x="249.4" y="132.4">2N3904</text>
<text x="250.9" y="133.9">T1</text>
<text x="253.9" y="135.3">GND</text>
<text x="77.1" y="141.2">SND_RDY</text>
<text x="80.1" y="138.3">MA1</text>
<text x="80.1" y="139.8">MA2</text>
<text x="100.7" y="141.2">RESET</text>
<text x="100.7" y="138.3">MINTR0</text>
<text x="100.7" y="139.8">MINTR1</text>
<text x="100.7" y="142.7">MUTE</text>
<text x="149.3" y="142.6">According to calculator,</text>
<text x="156.6" y="138.3">LM358N</text>
<text x="166.9" y="138.6" transform="rotate(-90 166.9 138.6)">C21</text>
<text x="167.6" y="142" transform="rotate(-90 167.6 142)">R4</text>
<text x="170.3" y="142" transform="rotate(-90 170.3 142)">7.5K</text>
<text x="174.2" y="138.6" transform="rotate(-90 174.2 138.6)">C29</text>
<text x="177.8" y="139.8">47uF</text>
<text x="178.4" y="142.6">C28</text>
<text x="205.3" y="142.7" transform="rotate(-90 205.3 142.7)">SJ1</text>
<text x="209.7" y="142.7" transform="rotate(-90 209.7 142.7)">SJ2</text>
<text x="222.9" y="138.3">GND</text>
<text x="245" y="142.7">Audio Amplifier</text>
<text x="149.3" y="144.2">7.5K ohm, 0.1uF = 212 Hz</text>
<text x="167" y="145.7">GND</text>
<text x="214.1" y="144.2" transform="rotate(-90 214.1 144.2)">R3</text>
<text x="215.6" y="144.2" transform="rotate(-90 215.6 144.2)">20K</text>
<text x="228.9" y="148.3" transform="rotate(-90 228.9 148.3)">SHORT</text>
<text x="231.7" y="145.2" transform="rotate(-90 231.7 145.2)">C7</text>
<text x="81.5" y="154.5">GND</text>
<text x="87.4" y="153">ATF22V10-16V8</text>
<text x="130.1" y="151.6" transform="rotate(-90 130.1 151.6)">+5V</text>
<text x="132.2" y="151.2">C14</text>
<text x="134.5" y="151.6" transform="rotate(-90 134.5 151.6)">+5V</text>
<text x="136.6" y="151.2">C11</text>
<text x="139" y="151.6" transform="rotate(-90 139 151.6)">+5V</text>
<text x="141.1" y="151.2">C2</text>
<text x="144.9" y="151.6" transform="rotate(-90 144.9 151.6)">+5V</text>
<text x="146.9" y="151.2">C3</text>
<text x="146.9" y="154">100uF</text>
<text x="186.1" y="154.5">GND</text>
<text x="203.8" y="151.6" transform="rotate(-90 203.8 151.6)">R1</text>
<text x="205.3" y="151.6" transform="rotate(-90 205.3 151.6)">20K (NP)</text>
<text x="215.6" y="150.1">GND</text>
<text x="130.1" y="157.4">GND</text>
<text x="134.5" y="157.4">GND</text>
<text x="139" y="157.4">GND</text>
<text x="144.9" y="157.4">GND</text>
<text x="205.3" y="157.4">GND</text>
</g>
<g font-size="1.2">
<text x="256.2" y="73.3">+</text>
<text x="256.5" y="76.3">-</text>
<text x="259.6" y="74">+</text>
<text x="259.6" y="76.9">-</text>
<text x="268.4" y="77.3" transform="rotate(-90 268.4 77.3)">2</text>
<text x="268.4" y="74.8" transform="rotate(-90 268.4 74.8)">1</text>
<text x="34.6" y="83.6">32</text>
<text x="34.6" y="82.2">34</text>
<text x="34.6" y="80.7">36</text>
<text x="38.7" y="82.8">MDRQT</text>
<text x="38.7" y="81.3">+5V36</text>
<text x="49.6" y="81.3">GND35</text>
<text x="51.1" y="82.8">MD0</text>
<text x="56.4" y="83.6">31</text>
<text x="56.4" y="82.2">33</text>
<text x="56.4" y="80.7">35</text>
<text x="81" y="82.2">3</text>
<text x="81" y="83.6">4</text>
<text x="84.4" y="82.8">D1</text>
<text x="88.8" y="82.8">Q1</text>
<text x="93.2" y="82.2">2</text>
<text x="93.2" y="83.6">5</text>
<text x="100.9" y="82.2">10</text>
<text x="101" y="83.6">11</text>
<text x="105" y="82.8">D0</text>
<text x="110" y="82.8">VCC</text>
<text x="115.3" y="82.2">16</text>
<text x="15.8" y="85.1">2</text>
<text x="15.8" y="86.6">4</text>
<text x="22.8" y="85.1">1</text>
<text x="22.8" y="86.6">3</text>
<text x="34.6" y="89.5">24</text>
<text x="34.6" y="88.1">26</text>
<text x="34.6" y="86.6">28</text>
<text x="34.6" y="85.1">30</text>
<text x="38.7" y="88.7">NC26</text>
<text x="38.7" y="87.2">OPT1</text>
<text x="38.7" y="85.8">OPT0</text>
<text x="38.7" y="84.3">MDACK</text>
<text x="51.1" y="88.7">MD4</text>
<text x="51.1" y="87.2">MD3</text>
<text x="51.1" y="85.7">MD2</text>
<text x="51.1" y="84.3">MD1</text>
<text x="56.4" y="89.5">23</text>
<text x="56.4" y="88.1">25</text>
<text x="56.4" y="86.6">27</text>
<text x="56.4" y="85.1">29</text>
<text x="80.3" y="88.1">13</text>
<text x="80.3" y="89.5">14</text>
<text x="81" y="85.1">7</text>
<text x="81" y="86.6">8</text>
<text x="84.4" y="84.3">D2</text>
<text x="84.4" y="85.7">D3</text>
<text x="84.4" y="87.2">D4</text>
<text x="84.4" y="88.7">D5</text>
<text x="88.8" y="84.3">Q2</text>
<text x="88.8" y="85.8">Q3</text>
<text x="88.8" y="87.2">Q4</text>
<text x="88.8" y="88.7">Q5</text>
<text x="93.2" y="85.1">6</text>
<text x="93.2" y="86.6">9</text>
<text x="93.2" y="88.1">12</text>
<text x="93.2" y="89.5">15</text>
<text x="100.9" y="85.1">12</text>
<text x="100.9" y="86.6">13</text>
<text x="100.9" y="88.1">15</text>
<text x="101.6" y="89.5">1</text>
<text x="105" y="84.3">D1</text>
<text x="105" y="85.7">D2</text>
<text x="105" y="87.2">D3</text>
<text x="105" y="88.7">D4</text>
<text x="110.8" y="87.2">AO</text>
<text x="115.3" y="86.6">7</text>
<text x="34.6" y="91">22</text>
<text x="34.6" y="95.4">16</text>
<text x="34.6" y="93.9">18</text>
<text x="34.6" y="92.5">20</text>
<text x="38.7" y="90.2">NC24</text>
<text x="38.7" y="94.6">+5V18</text>
<text x="38.7" y="93.1">NC20</text>
<text x="38.7" y="91.7">MCSO</text>
<text x="49.6" y="94.6">GND17</text>
<text x="51.1" y="93.1">MD7</text>
<text x="51.1" y="91.7">MD6</text>
<text x="51.1" y="90.2">MD5</text>
<text x="56.4" y="95.4">15</text>
<text x="56.4" y="93.9">17</text>
<text x="56.4" y="92.5">19</text>
<text x="56.4" y="91">21</text>
<text x="80.3" y="91">17</text>
<text x="80.3" y="92.5">18</text>
<text x="80.4" y="95.4">11</text>
<text x="84.4" y="90.2">D6</text>
<text x="84.4" y="91.7">D7</text>
<text x="84.4" y="93.1">D8</text>
<text x="88.8" y="90.2">Q6</text>
<text x="88.8" y="91.7">Q7</text>
<text x="88.8" y="93.1">Q8</text>
<text x="93.2" y="91">16</text>
<text x="93.2" y="92.5">19</text>
<text x="101.6" y="91">2</text>
<text x="101.6" y="92.5">3</text>
<text x="101.6" y="95.4">6</text>
<text x="105" y="90.2">D5</text>
<text x="105" y="91.7">D6</text>
<text x="105" y="93.1">D7</text>
<text x="110.2" y="91.7">CLK</text>
<text x="115.3" y="91">14</text>
<text x="115.3" y="95.4">9</text>
<text x="34.6" y="99.8">10</text>
<text x="34.6" y="98.3">12</text>
<text x="34.6" y="96.9">14</text>
<text x="35.3" y="101.3">8</text>
<text x="38.7" y="101.9">MPST</text>
<text x="38.7" y="100.5">NC10</text>
<text x="38.7" y="99">MINTR1</text>
<text x="38.7" y="97.5">MINTR0</text>
<text x="38.7" y="96.1">NC16</text>
<text x="50.2" y="97.5">IOWR</text>
<text x="51.2" y="101.9">NC7</text>
<text x="51.2" y="100.5">NC9</text>
<text x="51.2" y="99">MA0</text>
<text x="51.5" y="96.1">IOR</text>
<text x="56.4" y="101.3">7</text>
<text x="56.4" y="99.8">9</text>
<text x="56.4" y="98.3">11</text>
<text x="56.4" y="96.9">13</text>
<text x="81" y="96.9">1</text>
<text x="84.4" y="97.5">CLR</text>
<text x="84.4" y="96.1">CLK</text>
<text x="101.6" y="96.9">5</text>
<text x="101.6" y="98.3">4</text>
<text x="105" y="96.1">CS</text>
<text x="105" y="97.5">WE</text>
<text x="105" y="99">RDY</text>
<text x="109.8" y="99">GND</text>
<text x="110.8" y="96.1">NC</text>
<text x="115.3" y="98.3">8</text>
<text x="269.7" y="101.3">CENT</text>
<text x="275.8" y="101.9">CENT</text>
<text x="35.3" y="105.7">2</text>
<text x="35.3" y="104.2">4</text>
<text x="35.3" y="102.7">6</text>
<text x="38.7" y="106.3">NC2</text>
<text x="38.7" y="104.9">+5V</text>
<text x="38.7" y="103.4">NC6</text>
<text x="49.6" y="103.4">RESET</text>
<text x="50.8" y="106.3">+12V</text>
<text x="50.9" y="104.9">GND</text>
<text x="56.4" y="105.7">1</text>
<text x="56.4" y="104.2">3</text>
<text x="56.4" y="102.7">5</text>
<text x="244.1" y="107.2">3</text>
<text x="246.3" y="105.7" transform="rotate(-90 246.3 105.7)">6</text>
<text x="249.2" y="107.2" transform="rotate(-90 249.2 107.2)">1</text>
<text x="250.7" y="107.2" transform="rotate(-90 250.7 107.2)">8</text>
<text x="78.4" y="111.9" transform="rotate(-90 78.4 111.9)">20</text>
<text x="92.8" y="111.6">8</text>
<text x="95.2" y="112.2">VCC</text>
<text x="99.2" y="111.5">NC/TS</text>
<text x="105" y="111.6">1</text>
<text x="244.1" y="110.1">2</text>
<text x="246.3" y="112.7" transform="rotate(-90 246.3 112.7)">4</text>
<text x="249.2" y="111.2" transform="rotate(-90 249.2 111.2)">7</text>
<text x="252.6" y="108.7">5</text>
<text x="269.2" y="108.7">1</text>
<text x="269.2" y="110.1">2</text>
<text x="78.4" y="118.9" transform="rotate(-90 78.4 118.9)">10</text>
<text x="92.8" y="117.5">4</text>
<text x="95.2" y="118.1">GND</text>
<text x="100.7" y="118.1">OUT</text>
<text x="105" y="114.6">5</text>
<text x="163.1" y="119">2</text>
<text x="163.1" y="116">3</text>
<text x="166.8" y="114.9" transform="rotate(-90 166.8 114.9)">8</text>
<text x="170.1" y="117.5">1</text>
<text x="166.8" y="121.2" transform="rotate(-90 166.8 121.2)">4</text>
<text x="84.7" y="127.8">24</text>
<text x="85.4" y="129.2">1</text>
<text x="88.8" y="128.4">VCC</text>
<text x="88.8" y="129.9">CLK</text>
<text x="216.8" y="131.5" transform="rotate(-90 216.8 131.5)">1</text>
<text x="218.3" y="131.5" transform="rotate(-90 218.3 131.5)">2</text>
<text x="219.8" y="131.5" transform="rotate(-90 219.8 131.5)">3</text>
<text x="85.4" y="132.2">2</text>
<text x="85.4" y="133.7">3</text>
<text x="85.4" y="135.1">4</text>
<text x="85.4" y="136.6">5</text>
<text x="88.8" y="132.8">I1</text>
<text x="88.8" y="134.3">I2</text>
<text x="88.8" y="135.8">I3</text>
<text x="88.8" y="137.3">I4</text>
<text x="93" y="134.3">IO2</text>
<text x="93" y="135.8">IO3</text>
<text x="93" y="137.3">IO4</text>
<text x="93.3" y="132.8">O1</text>
<text x="97.6" y="132.2">23</text>
<text x="97.6" y="133.7">22</text>
<text x="97.6" y="135.1">21</text>
<text x="97.6" y="136.6">20</text>
<text x="151.3" y="136.6">6</text>
<text x="151.3" y="133.7">5</text>
<text x="158.3" y="135.1">7</text>
<text x="84.8" y="144">11</text>
<text x="85.4" y="138.1">6</text>
<text x="85.4" y="139.6">7</text>
<text x="85.4" y="141.1">8</text>
<text x="85.4" y="142.5">9</text>
<text x="88.8" y="138.7">I5</text>
<text x="88.8" y="140.2">I6</text>
<text x="88.8" y="141.7">I7</text>
<text x="88.8" y="143.2">I8</text>
<text x="93" y="138.7">IO5</text>
<text x="93" y="140.2">IO6</text>
<text x="93" y="141.7">IO7</text>
<text x="93.3" y="143.2">O8</text>
<text x="97.6" y="138.1">19</text>
<text x="97.6" y="139.6">18</text>
<text x="97.6" y="141.1">17</text>
<text x="97.6" y="142.5">16</text>
<text x="97.6" y="144">15</text>
<text x="206.5" y="143.6" transform="rotate(-90 206.5 143.6)">1</text>
<text x="206.5" y="139.6" transform="rotate(-90 206.5 139.6)">2</text>
<text x="210.9" y="143.6" transform="rotate(-90 210.9 143.6)">1</text>
<text x="210.9" y="139.6" transform="rotate(-90 210.9 139.6)">2</text>
<text x="84.7" y="148.4">10</text>
<text x="84.7" y="145.5">13</text>
<text x="84.7" y="149.9">12</text>
<text x="88.8" y="149.1">GND2/I9</text>
<text x="88.8" y="144.6">I10</text>
<text x="88.8" y="146.1">I11</text>
<text x="91.8" y="144.7">IO(I)9</text>
<text x="92.6" y="146.1">O10</text>
<text x="97.6" y="145.5">14</text>
<text x="188.7" y="149.9">CENT</text>
<text x="88.8" y="150.5">GND</text>
<text x="194.8" y="150.5">CENT</text>
</g>
<g font-size="1">
<text x="53.2" y="79.4">U$1</text>
<text x="255.4" y="82.3">SPEAKERPCB_MOUNT</text>
<text x="255.4" y="80.9">SP1</text>
<text x="48.2" y="108.8">SBX251SMALL</text>
<text x="79.7" y="113.3" transform="rotate(-90 79.7 113.3)">VCC</text>
<text x="79.7" y="118.1" transform="rotate(-90 79.7 118.1)">GND</text>
</g>
<g font-size=".3">
<text x="177.8" y="76.6">SpiceOrder 1</text>
<text x="186.7" y="76.6">SpiceOrder 1</text>
<text x="177.8" y="81">SpiceOrder 2</text>
<text x="186.7" y="81">SpiceOrder 2</text>
<text x="236.8" y="98.7">SpiceOrder 1</text>
<text x="236.8" y="103.1">SpiceOrder 2</text>
<text x="259.9" y="109.7" transform="rotate(-90 259.9 109.7)">SpiceOrder 1</text>
<text x="264.3" y="109.7" transform="rotate(-90 264.3 109.7)">SpiceOrder 2</text>
<text x="180.8" y="142.8">SpiceOrder 1</text>
<text x="180.8" y="138.4">SpiceOrder 2</text>
</g>
</svg>
